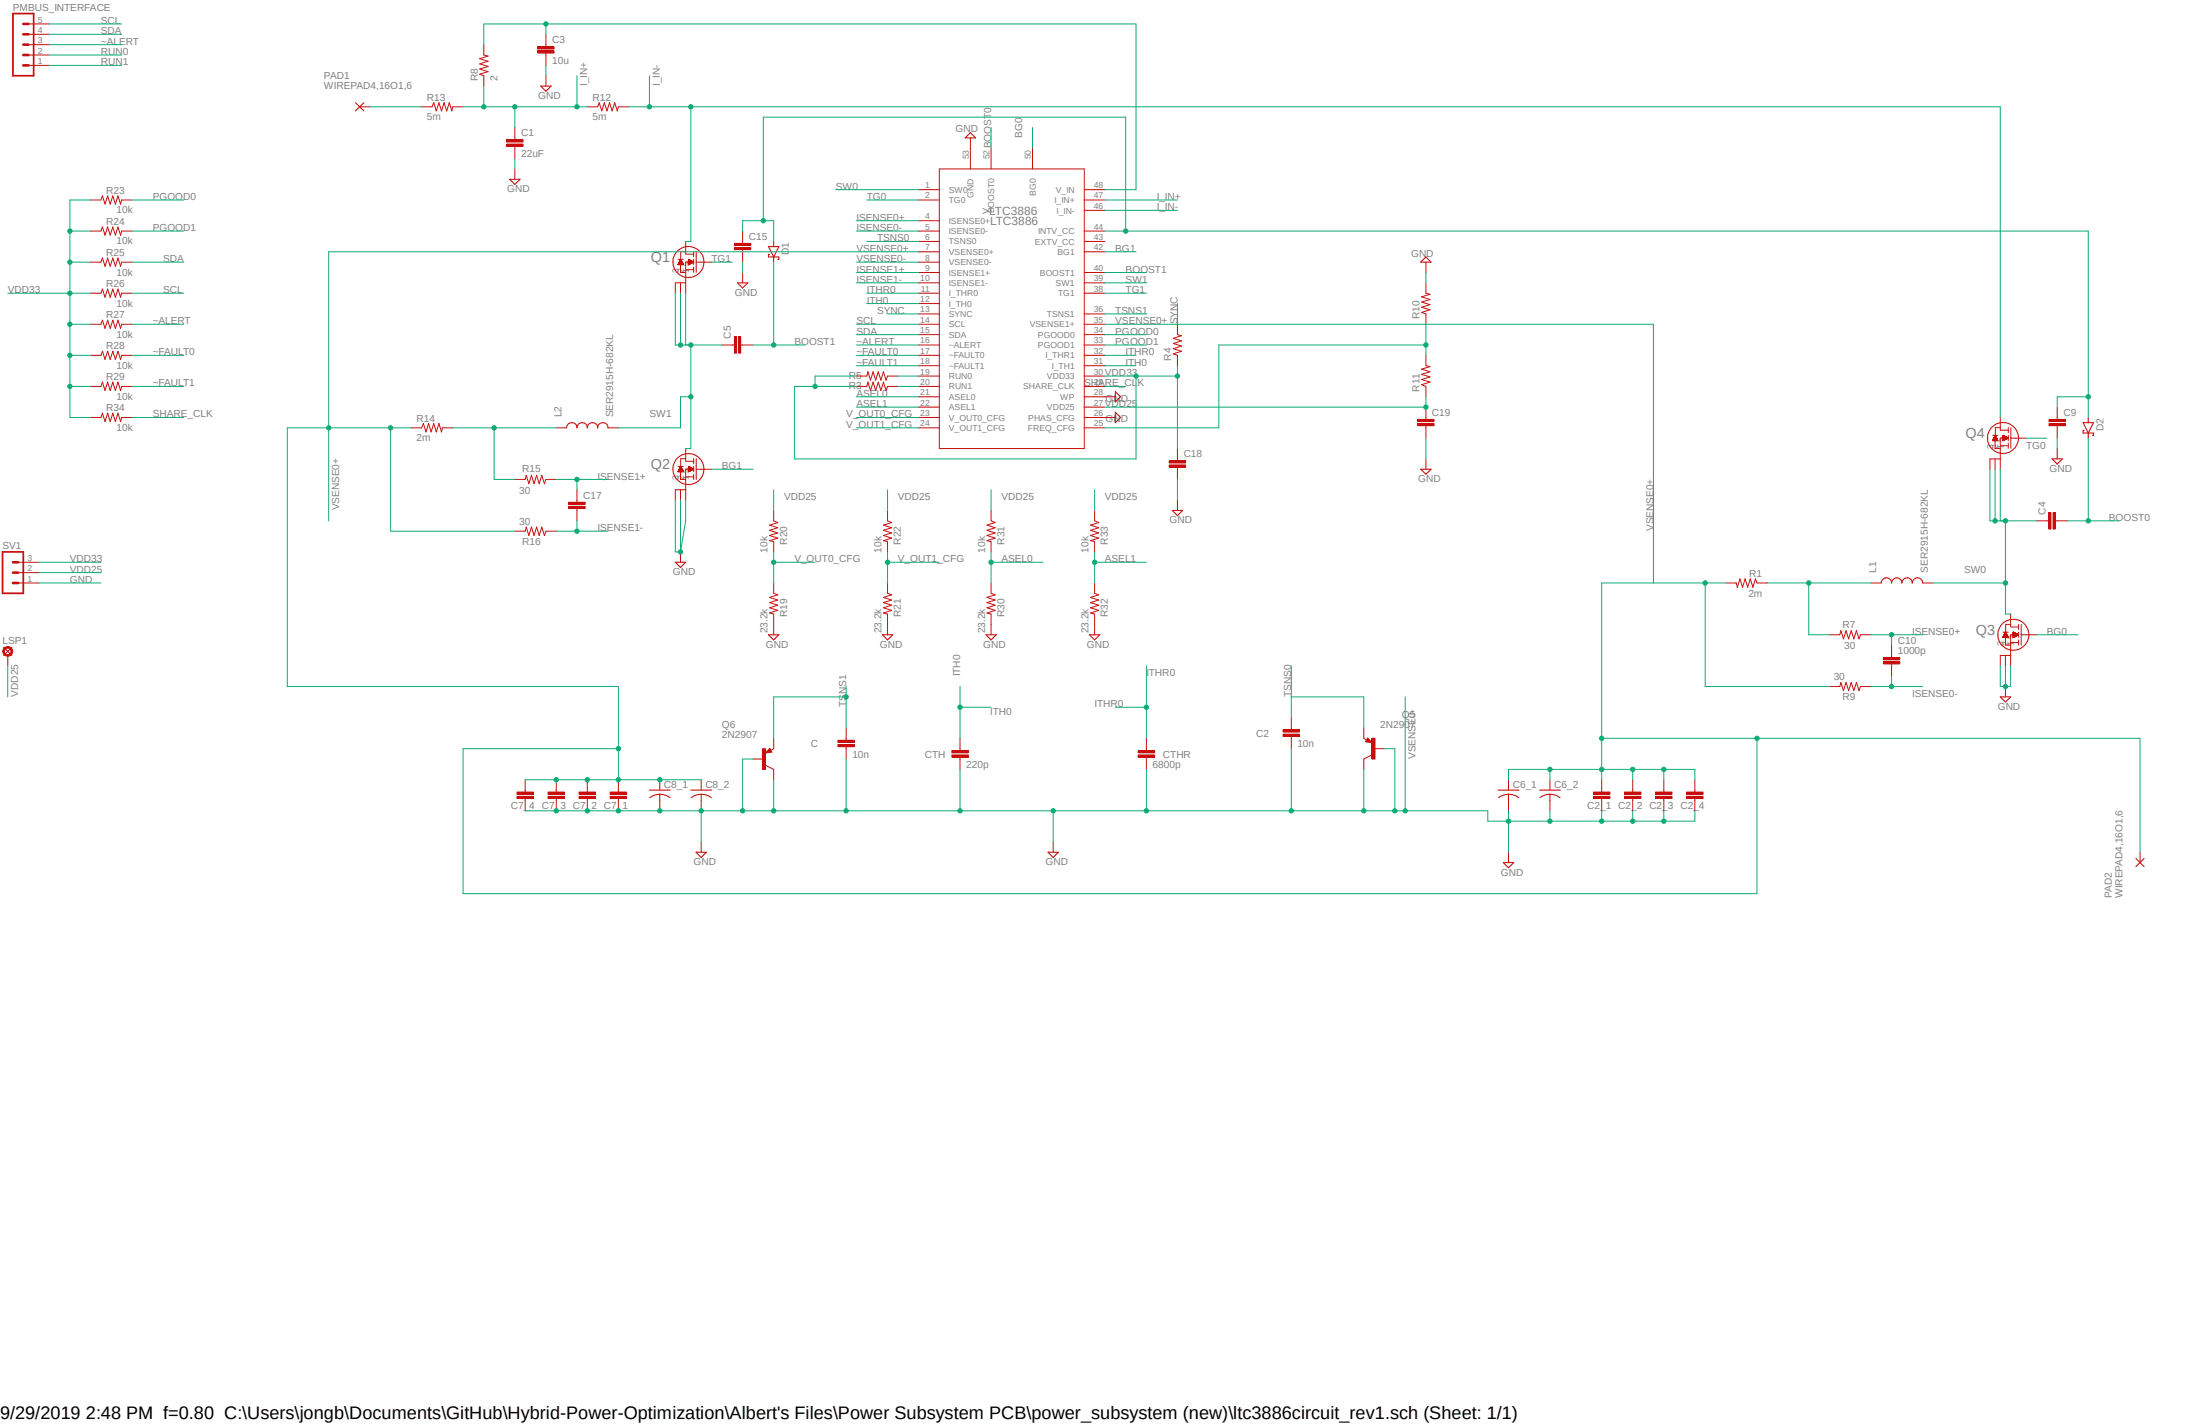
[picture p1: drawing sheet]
<svg xmlns="http://www.w3.org/2000/svg" width="432mm" height="279mm" viewBox="0 0 432 279" stroke-linecap="round" stroke-linejoin="round" font-family="sans-serif">
<path d="M0 0l422.7 176.8M422.7 0l-422.7 176.8" fill="none" stroke="#fff" stroke-width=".2"/>
<g fill="none" stroke="#c90d0c" stroke-width=".2">
<path d="M5.6 12.8h4.1M5.6 10.8h4.1M5.6 8.8h4.1M5.6 6.7h4.1M5.6 4.7h4.1M105.5 10h3.3v.4h-3.3zM105.5 9.2h3.3v.4h-3.3zM107.1 6.7v2.5M107.1 10.4v2.4M107.1 14.9v2M17.8 39.2h2l.3-.8 .5 1.6 .5-1.6 .5 1.6 .5-1.6 .5 1.6 .6-1.6 .5 1.6 .2-.8h2M70.6 21h2"/>
<path d="M101 33.1v2.1M180.3 37.2h4.1M180.3 39.2h4.1M184.4 33.1h28.4v54.9h-28.4zM190.5 27.1v6M194.5 29.1v4M202.6 29.1v4M212.8 37.2h4.1M212.8 39.2h4.1M17.8 51.4h2l.3-.8 .5 1.6 .5-1.6 .5 1.6 .5-1.6 .5 1.6 .6-1.6 .5 1.6 .2-.8h2M17.8 45.3h2l.3-.8 .5 1.6 .5-1.6 .5 1.6 .5-1.6 .5 1.6 .6-1.6 .5 1.6 .2-.8h2M17.8 57.5h2l.3-.8 .5 1.6 .5-1.6 .5 1.6 .5-1.6 .5 1.6 .6-1.6 .5 1.6 .2-.8h2"/>
<path d="M133.1 50.9h1M133.1 51.9h1M133.1 51.8h1M133.1 51.8h.9M133.2 51.7h.8M133.2 51.6h.7M133.3 51.6h.6M133.3 51.5h.6M133.3 51.4h.6M133.4 51.3h.4M133.4 51.2h.4M133.4 51.2h.3"/>
<path d="M133.5 51.1h.2M133.5 51l.2 .1M133.6 51.4v2.1h1M133.6 55.5v2M133.6 50.9h.1M133.6 50.9v.1M133.6 50.9l.5 1h-1zM134.6 47.4v2.5M134.6 51.4v6.1M134.6 55.5h-2.1v2M134.6 49.4h-1v1.5M134.6 51.4h1.5"/>
<path d="M134.6 52.9h1.5M134.6 49.9h1.5M135.1 51.4h1M135.1 50.9l1 .5-1 .5zM135.1 51.9h.2M135.1 51.8h.2M135.1 51.8h.3M135.1 51.7h.4M135.1 51.6h.7M135.1 51.5h.8M135.1 51.5h.9M135.1 51.3h.8"/>
<path d="M135.1 51.3h.7M135.1 51.2h.7M135.1 51.2h.6M135.1 51.1h.5M135.1 51.1h.4M135.1 51l.3 .1M135.1 51h.2M135.1 50.9h.1M135.1 50.9l.1 .1M135.2 51.9h.1M135.7 51.6l-.6 .1M136.1 49.4v1"/>
<path d="M136.1 50.9v1M136.1 52.4v1M136.6 51.4h3.1M136.7 49.4v4M144.1 48.6h3.3v.4h-3.3zM144.1 47.8h3.3v.4h-3.3zM145.8 45.3v2.5M145.8 49v2.4M145.8 53.5v2M180.3 51.4h4.1M180.3 55.5h4.1M180.3 53.5h4.1"/>
<path d="M180.3 43.3h4.1M180.3 45.3h4.1M180.3 47.4h4.1M180.3 49.4h4.1M180.3 57.5h4.1M180.3 59.6h4.1M212.8 55.5h4.1M212.8 53.5h4.1M212.8 45.3h4.1M212.8 47.4h4.1M212.8 49.4h4.1M212.8 57.5h4.1"/>
<path d="M212.8 41.3h4.1M279.9 51.4v2.1M279.9 55.5v2l.8 .2-1.7 .6 1.7 .5-1.7 .5 1.7 .5-1.7 .5 1.7 .5-1.7 .5 .9 .3v2M17.8 63.6h2l.3-.8 .5 1.6 .5-1.6 .5 1.6 .5-1.6 .5 1.6 .6-1.6 .5 1.6 .2-.8h2M17.8 69.7h2l.3-.8 .5 1.6 .5-1.6 .5 1.6 .5-1.6 .5 1.6 .6-1.6 .5 1.6 .2-.8h2M17.8 75.8h2l.3-.8 .5 1.6 .5-1.6 .5 1.6 .5-1.6 .5 1.6 .6-1.6 .5 1.6 .2-.8h2M141.7 67.7h2.4M144.1 66.1h.5v3.2h-.5zM144.9 66.1h.5v3.2h-.5zM145.4 67.7h2.4M168.1 73.8h2l.2-.9 .6 1.7 .5-1.7 .5 1.7 .5-1.7 .5 1.7 .5-1.7 .5 1.7 .3-.8h2M168.1 75.8h2l.2-.8 .6 1.6 .5-1.6 .5 1.6 .5-1.6 .5 1.6 .5-1.6 .5 1.6 .3-.8h2"/>
<path d="M180.3 61.6h4.1M180.3 63.6h4.1M180.3 65.7h4.1M180.3 67.7h4.1M180.3 69.7h4.1M180.3 71.8h4.1M180.3 73.8h4.1M180.3 75.8h4.1M180.3 77.9h4.1M180.3 79.9h4.1M212.8 61.6h4.1M212.8 63.6h4.1"/>
<path d="M212.8 65.7h4.1M212.8 67.7h4.1M212.8 69.7h4.1M212.8 71.8h4.1M212.8 73.8h4.1M212.8 75.8h4.1M212.8 77.9h6.1M212.8 79.9h4.1M231.1 63.6v2.1l.8 .2-1.6 .5 1.6 .5-1.6 .5 1.6 .5-1.6 .5 1.6 .5-1.6 .5 .8 .3v2.1M279.9 69.7v2.1l.8 .1-1.7 .5 1.7 .5-1.7 .5 1.7 .6-1.7 .5 1.7 .5-1.7 .5 .9 .3v2.1M279.9 79.9v2.4M403.8 79.9v2.4"/>
<path d="M17.8 81.9h2l.3-.8 .5 1.6 .5-1.6 .5 1.6 .5-1.6 .5 1.6 .6-1.6 .5 1.6 .2-.8h2M101 94.1h2.1l.2-.8 .5 1.6 .5-1.6 .5 1.6 .5-1.6 .5 1.6 .5-1.6 .5 1.6 .3-.8h2.1M111.6 99.4h3.3v.4h-3.3zM111.6 98.6h3.3v.4h-3.3zM113.2 96.1v2.5M113.2 99.8v2.4M133.1 91.5h1M133.1 92.5h1M133.1 92.4h.9M133.2 92.3h.8M133.2 92.2h.7M133.3 92.2h.6"/>
<path d="M133.3 92.1h.6M133.3 92h.5M133.4 91.9h.4M133.4 91.8h.3M133.5 91.7l.2 .1M133.5 91.7h.2M133.5 91.7h.1M133.6 92.1v2h1M133.6 96.1v2M133.6 91.6h.1M133.6 91.5l.5 1h-1zM133.6 91.5v.1"/>
<path d="M134.6 88v2.5M134.6 92.1v6M134.6 96.1h-2.1v2M134.6 90h-1v1.5M134.6 92h1.5M134.6 93.6h1.5M134.6 90.5h1.5M135.1 91.5v1M135.1 91.5l1 .5M135.1 92.5l.1 .1M135.1 92.5h.1M135.1 92.5h.2"/>
<path d="M135.1 92.3h.5M135.1 92.3h.6M135.1 92.2h.7M135.1 92.2h.8M135.1 92.1h.9M135.1 92h1M135.1 91.9h.9M135.1 91.9h.8M135.1 91.9h.7M135.1 91.8h.6M135.1 91.7l.5 .1M135.1 91.7h.4"/>
<path d="M135.1 91.7h.3M135.1 91.6h.2M135.1 91.6h.1M135.1 91.5l.1 .1M135.5 92.4h-.4M136.1 90v1M136.1 91.5v1M136.1 93v1.1M136.1 92l-1 .5M136.6 92.1h3.1M136.7 90v4.1M180.3 81.9h4.1"/>
<path d="M180.3 83.9h4.1M212.8 81.9h6.1M212.8 83.9h4.1M229.5 91.2h3.2v.5h-3.2zM229.5 90.4h3.2v.4h-3.2zM231.1 88v2.4M231.1 91.7v2.4M231.1 98.1v2.1M278.3 83.1h3.2v.4h-3.2zM278.3 82.3h3.2v.4h-3.2zM279.9 83.5v2.5M279.9 90v2.1"/>
<path d="M391.1 85.4h1M391.1 86.4h1M391.2 86.3h.8M391.2 86.2h.8M391.2 86.1h.8M391.3 86.1h.6M391.3 86h.6M391.3 85.9h.6M391.4 85.9h.4M391.4 85.8h.4M391.5 85.7h.3M391.5 85.6h.2"/>
<path d="M391.5 85.5h.2M391.6 86v2h1M391.6 90v2.1M391.6 85.4l.5 1h-1zM391.6 85.5h.1M392.6 81.9v2.5M392.6 86v6.1M392.6 90h-2v2.1M392.6 83.9h-1v1.5M392.6 85.9h1.5M392.6 87.5h1.6M392.6 84.4h1.6"/>
<path d="M393.1 86h1M393.1 85.4h.1M393.1 85.4l1 .5M393.1 85.4v1M393.1 86.4h.1M393.1 86.4h.2M393.1 86.3h.3M393.1 86.3h.4M393.1 86.1h.7M393.1 86.1h.9M393.1 86h.9M393.1 85.9h.9"/>
<path d="M393.1 85.8h.8M393.1 85.8h.7M393.1 85.7h.6M393.1 85.6h.5M393.1 85.6h.4M393.1 85.5h.2M393.1 85.5h.1M393.7 86.2h-.6M394.1 85.9l-1 .5M394.2 83.9v1M394.2 85.4v1M394.2 87v1"/>
<path d="M394.6 86h3.1M394.7 83.9v4.1M402.2 83.1h3.2v.4h-3.2zM402.2 82.3h3.2v.4h-3.2zM403.8 83.5v2.5M403.8 88v2M101 104.2h2.1l.2-.8 .5 1.7 .5-1.7 .5 1.7 .5-1.7 .5 1.7 .5-1.7 .5 1.7 .3-.9h2.1M133.6 108.3v2M151.8 114.4v2l.9 .3-1.7 .5 1.7 .5-1.7 .5 1.7 .5-1.7 .6 1.7 .5-1.7 .5 .8 .2v4M151.8 100.2v2l.9 .3-1.7 .5 1.7 .5-1.7 .6 1.7 .5-1.7 .5 1.7 .5-1.7 .5 .8 .2v2M174.2 114.4v2l.8 .3-1.6 .5 1.6 .5-1.6 .5 1.6 .5-1.6 .6 1.6 .5-1.6 .5 .8 .2v4M174.2 100.2v2l.8 .3-1.6 .5 1.6 .5-1.6 .6 1.6 .5-1.6 .5 1.6 .5-1.6 .5 .8 .2v2"/>
<path d="M194.5 100.2v2l.8 .3-1.6 .5 1.6 .5-1.6 .6 1.6 .5-1.6 .5 1.6 .5-1.6 .5 .8 .2v2M194.5 114.4v2l.8 .3-1.6 .5 1.6 .5-1.6 .5 1.6 .5-1.6 .6 1.6 .5-1.6 .5 .8 .2v4M214.8 114.4v2l.8 .3-1.6 .5 1.6 .5-1.6 .5 1.6 .5-1.6 .6 1.6 .5-1.6 .5 .8 .2v4M214.8 100.2v2l.8 .3-1.6 .5 1.6 .5-1.6 .6 1.6 .5-1.6 .5 1.6 .5-1.6 .5 .8 .2v2M399.7 102.2h2.5M402.1 100.6h.4v3.2h-.4zM403 100.6h.4v3.2h-.4zM403.4 102.2h2.4M359.1 124.5h2l.2-.8 .5 1.6 .5-1.6 .5 1.6 .5-1.6 .6 1.6 .5-1.6 .5 1.6 .3-.8h2M359.1 134.7h2l.2-.8 .5 1.6 .5-1.6 .5 1.6 .5-1.6 .6 1.6 .5-1.6 .5 1.6 .3-.8h2M369.7 129.8h3.2v.5h-3.2zM369.7 129h3.2v.5h-3.2z"/>
<path d="M371.3 126.6v2.4M371.3 130.3v2.4M393.1 124h1.1M393.1 125h1M393.2 124.9h.9M393.2 124.8h.8M393.3 124.7h.7M393.3 124.6h.7M393.4 124.5h.5M393.4 124.6h.5M393.4 124.4h.4M393.5 124.3h.3"/>
<path d="M393.5 124.2h.2M393.6 124.1h.1M393.6 124.5v2.1h1M393.6 128.6v2M393.6 134.7v2M393.6 124l.5 1.1h-1zM394.6 120.5v2.5M394.6 128.6h-2v2M394.6 122.5h-.9v1.5M394.7 126.1h1.5M394.7 123h1.5M395.1 124h.1"/>
<path d="M395.1 124l1.1 .5M395.1 124v1.1M395.1 125.1h.1M395.1 125h.2M395.1 125h.3M395.1 124.9h.3M395.1 124.9h.4M395.1 124.8h.5M395.1 124.7h.8M395.1 124.6h.9M395.1 124.6h1M395.1 124.5h1"/>
<path d="M395.1 124.4l.9 .1M395.1 124.4h.8M395.1 124.3h.7M395.1 124.3h.6M395.1 124.2h.5M395.1 124.2h.4M395.1 124.1l.4 .1M395.1 124.1h.2M395.8 124.8h-.7M396.2 124.5h-1.6v6.1M396.2 124.5l-1.1 .6M396.2 122.5v1"/>
<path d="M396.2 124v1.1M396.2 125.6v1M396.7 124.5h3M396.7 122.5v4.1M129.5 153v2M129.5 155.8v3.3M137.6 153v2M137.6 155.8v3.3M164.5 146.1h3.2v.4h-3.2zM164.5 145.2h3.2v.5h-3.2zM166.1 142.8v2.5M166.1 146.5v2.4"/>
<path d="M186.8 148.1h3.2v.4h-3.2zM186.8 147.3h3.2v.4h-3.2zM188.4 144.9v2.4M188.4 148.5v2.5M223.4 148.1h3.2v.4h-3.2zM223.4 147.3h3.2v.4h-3.2zM225 144.9v2.4M225 148.5v2.5M251.8 144.1h3.3v.4h-3.3zM251.8 143.2h3.3v.4h-3.3zM253.4 140.8v2.5M253.4 144.4v2.5"/>
<path d="M267.7 144.9l.5 .3M268.4 144.8l.9 .9-1.3-.2zM269.3 148.1l-1.6 .8M296.1 153v2M296.1 155.8v3.3M304.2 153v2M304.2 155.8v3.3M206.7 165.2v2"/>
</g>
<g fill="none" stroke="#c90d0c" stroke-width=".21">
<path d="M106.1 16.9h2.1l-1.1 1zM69.8 20.2l1.6 1.6M71.4 20.2l-1.6 1.6M100 35.2h2.1l-1.1 1zM189.4 27.1l1.1-1.1 1 1.1zM144.7 55.5h2.1l-1 1zM279.9 50.4l1 1h-2.1zM218.9 76.8l1 1.1-1 1zM218.9 80.9l1 1-1 1zM278.8 92.1h2.1l-1 .9zM402.8 90h2l-1 1.1zM132.5 110.3h2.1l-1 1z"/>
<path d="M230.1 100.2h2l-1 1zM150.8 124.5h2.1l-1.1 1.1zM173.2 124.5h2l-1 1.1zM193.5 124.5h2l-1 1.1zM213.8 124.5h2.1l-1.1 1.1zM392.6 136.7h2l-1 1.1zM127.5 155h4M127.6 156.5a3.2 3.2 0 0 1 3.9 0M135.6 155h4.1M135.7 156.5a3.2 3.2 0 0 1 3.9 0M268.5 145.4h.3l-.3-.2-.2 .3 .8 .1-.6-.7-.3 .6M294 155h4.1"/>
<path d="M294.1 156.5a3.3 3.3 0 0 1 4 0M302.2 155h4M302.3 156.5a3.2 3.2 0 0 1 3.9 0M205.7 167.2h2l-1 1z"/>
<circle cx="135.1" cy="51.4" r="3"/>
<circle cx="135.1" cy="92" r="3"/>
<circle cx="393.1" cy="86" r="3"/>
<circle cx="395.2" cy="124.5" r="3"/>
</g>
<g fill="none" stroke="#c90d0c" stroke-width=".42">
<path d="M105.5 10.2h3.3M105.5 9.4h3.3M144.1 48.8h3.3M144.1 48h3.3M144.4 66.1v3.2M145.2 66.1v3.2M111.6 99.6h3.3M111.6 98.8h3.3M229.5 91.4h3.2M229.5 90.6h3.2M278.3 83.3h3.2M278.3 82.5h3.2"/>
<path d="M402.2 83.3h3.2M402.2 82.5h3.2M402.3 100.6v3.2M403.2 100.6v3.2M369.7 130h3.2M369.7 129.2h3.2M164.5 146.3h3.2M164.5 145.5h3.2M186.8 148.3h3.2M186.8 147.5h3.2M223.4 148.3h3.2M223.4 147.5h3.2"/>
<path d="M251.8 144.3h3.3M251.8 143.4h3.3"/>
</g>
<path d="M2.5 2.7h4.1v12.2h-4.1z" fill="none" stroke="#c90d0c" stroke-width=".34"/>
<path d="M4.6 8.8h1M4.6 10.8h1M4.6 12.8h1M4.6 4.7h1M4.6 6.7h1" fill="none" stroke="#c90d0c" stroke-width=".51"/>
<path d="M269.3 144.9h.6v4h-.6z" fill-rule="evenodd" fill="#c90d0c"/>
<path d="M150.2 150.2l1.6 .8M151.1 146.9l.4 .7-1.3 .1zM151.8 146.9l-.5 .3M267.7 142.8v2.1M267.7 148.9v2.1M269.3 144.9h.6v4h-.6zM269.7 146.9h2" fill="none" stroke="#c90d0c" stroke-width=".2"/>
<path d="M151 147.4h-.3l.3-.2 .3 .3-.8 .1 .5-.6 .3 .5" fill="none" stroke="#c90d0c" stroke-width=".21"/>
<path d="M149.6 146.9h.6v4.1h-.6z" fill-rule="evenodd" fill="#c90d0c"/>
<path d="M3.6 114.4h4M3.6 112.4h4M3.6 110.3h4M147.8 148.9h2M149.6 146.9h.6v4.1h-.6zM151.8 144.9v2M151.8 151v2M420 167.2v2" fill="none" stroke="#c90d0c" stroke-width=".2"/>
<path d="M.7 127l1.6 1.6M2.3 127l-1.6 1.6M419.2 168.4l1.6 1.7M420.8 168.4l-1.6 1.7" fill="none" stroke="#c90d0c" stroke-width=".21"/>
<path d="M.5 108.3h4.1v8.1h-4.1z" fill="none" stroke="#c90d0c" stroke-width=".34"/>
<path d="M2.5 110.3h1.1M2.5 112.4h1.1M2.5 114.4h1.1" fill="none" stroke="#c90d0c" stroke-width=".51"/>
<path d="M.9 127a.98 .98 0 0 1 1.5 .3 .98 .98 0 0 1-.6 1.4 .98 .98 0 0 1-1.2-.9h.2a.66 .66 0 0 1 .9-.7 .66 .66 0 0 1 .3 1.1 .66 .66 0 0 1-1.1-.1l-.1-.3h-.2z" fill-rule="evenodd" fill="#c90d0c"/>
<g fill="none" stroke="#c90d0c" stroke-width=".2">
<path d="M95 8.8v2l.8 .2-1.7 .5 1.7 .5-1.7 .5 1.7 .5-1.7 .5 1.7 .6-1.7 .5 .9 .3v2M82.8 21h2l.3-.8 .5 1.6 .5-1.6 .6 1.6 .5-1.6 .5 1.6 .5-1.6 .5 1.6 .2-.8h2M99.4 28.3h3.3v.4h-3.3zM99.4 27.4h3.3v.5h-3.3zM101 25v2.5M101 28.7v2.4M115.3 21h2l.3-.8 .5 1.6 .5-1.6 .5 1.6 .5-1.6 .5 1.6 .5-1.6 .6 1.6 .2-.8h2M80.7 83.9h2.1l.3-.8 .5 1.7 .5-1.7 .5 1.7 .5-1.7 .5 1.7 .5-1.7 .6 1.7 .1-.9h2.1M109.2 83.9h2M119.3 83.9h2.1M338.8 114.4h2l.2 .8 .5-1.6 .5 1.6 .5-1.6 .5 1.6 .5-1.6 .5 1.6 .6-1.6 .2 .8h2.1M367.2 114.4h2"/>
<path d="M377.4 114.4h2M.9 127a.98 .98 0 0 1 1.5 .3 .98 .98 0 0 1-.6 1.4 .98 .98 0 0 1-1.2-.9h.2a.66 .66 0 0 1 .9-.7 .66 .66 0 0 1 .3 1.1 .66 .66 0 0 1-1.1-.1l-.1-.3h-.2zM1.5 128.6v2M101.5 156.3h3.2v.4h-3.2zM101.5 155.4h3.2v.4h-3.2zM103.1 153v2.4M103.1 156.6v2.5M107.6 156.3h3.2v.4h-3.2zM107.6 155.4h3.2v.4h-3.2zM109.2 153v2.4M109.2 156.6v2.5M113.7 156.3h3.2v.4h-3.2z"/>
<path d="M113.7 155.4h3.2v.4h-3.2zM115.3 153v2.4M115.3 156.6v2.5M119.8 156.3h3.2v.4h-3.2zM119.8 155.4h3.2v.4h-3.2zM121.4 153v2.4M121.4 156.6v2.5M312.8 156.3h3.2v.4h-3.2zM312.8 155.4h3.2v.4h-3.2zM314.4 153v2.4M314.4 156.6v2.5M318.9 156.3h3.2v.4h-3.2z"/>
<path d="M318.9 155.4h3.2v.4h-3.2zM320.5 153v2.4M320.5 156.6v2.5M325 156.3h3.2v.4h-3.2zM325 155.4h3.2v.4h-3.2zM326.6 153v2.4M326.6 156.6v2.5M331 156.3h3.3v.4h-3.3zM331 155.4h3.3v.4h-3.3zM332.7 153v2.4M332.7 156.6v2.5M137.6 165.2v2"/>
<path d="M296.1 167.2v2"/>
</g>
<path d="M150.8 48.4h2.1l-1.1 2zM151 49.9h-.2v.5h2.1v.5h-.2M151.8 47.4v1M151.8 50.4v1M111.2 83.9a1.02 1.02 0 0 1 1-1 1.02 1.02 0 0 1 1 1 1.02 1.02 0 0 1 1.1-1 1.02 1.02 0 0 1 1 1 1.02 1.02 0 0 1 1-1 1.02 1.02 0 0 1 1 1 1.02 1.02 0 0 1 1-1 1.02 1.02 0 0 1 1 1M408.9 82.9h2l-1 2.1zM409.1 84.5h-.2v.5h2v.5h-.2M409.9 81.9v1M409.9 85v1M369.2 114.4a1.02 1.02 0 0 1 1-1 1.02 1.02 0 0 1 1.1 1 1.02 1.02 0 0 1 1-1 1.02 1.02 0 0 1 1 1 1.02 1.02 0 0 1 1-1 1.02 1.02 0 0 1 1 1 1.02 1.02 0 0 1 1-1 1.02 1.02 0 0 1 1.1 1M136.6 167.2h2l-1 1zM295.1 169.2h2l-1 1.1z" fill="none" stroke="#c90d0c" stroke-width=".21"/>
<g fill="none" stroke="#c90d0c" stroke-width=".42">
<path d="M99.4 28.5h3.3M99.4 27.6h3.3M101.5 156.5h3.2M101.5 155.6h3.2M107.6 156.5h3.2M107.6 155.6h3.2M113.7 156.5h3.2M113.7 155.6h3.2M119.8 156.5h3.2M119.8 155.6h3.2M312.8 156.5h3.2M312.8 155.6h3.2"/>
<path d="M318.9 156.5h3.2M318.9 155.6h3.2M325 156.5h3.2M325 155.6h3.2M331 156.5h3.3M331 155.6h3.3"/>
</g>
<path d="M107.1 12.8v2.1M101 31.1v2M279.9 53.5v2M133.6 98.1v10.2l1-6.1v-4.1M231.1 94.1v4M279.9 86v4" fill="none" stroke="#0dab76" stroke-width=".2"/>
<circle cx="133.6" cy="108.3" r=".43" fill="#0dab76"/>
<g fill="none" stroke="#0dab76" stroke-width=".2">
<path d="M145.8 51.4v2.1M132.5 98.1v10.2h1.1M393.6 130.6v4.1h1v-4.1"/>
<circle cx="133.6" cy="108.3" r=".43"/>
</g>
<circle cx="393.6" cy="134.7" r=".43" fill="#0dab76"/>
<g fill="none" stroke="#0dab76" stroke-width=".2">
<path d="M95 8.8v-4.1h128v32.5M107.1 4.7v2M72.6 21h10.2M403.8 86v2M7.6 114.4h12.2M392.6 130.6v4.1h1"/>
<circle cx="393.6" cy="134.7" r=".43"/>
</g>
<circle cx="107.1" cy="4.7" r=".43" fill="#0dab76"/>
<g fill="none" stroke="#0dab76" stroke-width=".2">
<path d="M216.9 37.2h6.1M279.9 67.7h-40.7v16.2h-22.3M279.9 63.6v6.1"/>
<circle cx="107.1" cy="4.7" r=".43"/>
</g>
<circle cx="279.9" cy="67.7" r=".43" fill="#0dab76"/>
<g fill="none" stroke="#0dab76" stroke-width=".2">
<path d="M216.9 73.8h14.2M231.1 71.8v16.2"/>
<circle cx="279.9" cy="67.7" r=".43"/>
</g>
<circle cx="231.1" cy="73.8" r=".43" fill="#0dab76"/>
<g fill="none" stroke="#0dab76" stroke-width=".2">
<path d="M223 73.8v16.2"/>
<circle cx="231.1" cy="73.8" r=".43"/>
</g>
<circle cx="223" cy="73.8" r=".43" fill="#0dab76"/>
<g fill="none" stroke="#0dab76" stroke-width=".2">
<path d="M168.1 75.8h-12.2v14.2h67.1M168.1 73.8h-8.1v2"/>
<circle cx="223" cy="73.8" r=".43"/>
</g>
<circle cx="160" cy="75.8" r=".43" fill="#0dab76"/>
<g fill="none" stroke="#0dab76" stroke-width=".2">
<path d="M17.8 39.2h-4.1v36.6h4.1M13.7 69.7h4.1M13.7 81.9h4.1"/>
<circle cx="160" cy="75.8" r=".43"/>
</g>
<circle cx="13.7" cy="69.7" r=".43" fill="#0dab76"/>
<g fill="none" stroke="#0dab76" stroke-width=".2">
<path d="M13.7 63.6h4.1"/>
<circle cx="13.7" cy="69.7" r=".43"/>
</g>
<circle cx="13.7" cy="63.6" r=".43" fill="#0dab76"/>
<g fill="none" stroke="#0dab76" stroke-width=".2">
<path d="M13.7 57.5h4.1"/>
<circle cx="13.7" cy="63.6" r=".43"/>
</g>
<circle cx="13.7" cy="57.5" r=".43" fill="#0dab76"/>
<g fill="none" stroke="#0dab76" stroke-width=".2">
<path d="M13.7 51.4h4.1"/>
<circle cx="13.7" cy="57.5" r=".43"/>
</g>
<circle cx="13.7" cy="51.4" r=".43" fill="#0dab76"/>
<g fill="none" stroke="#0dab76" stroke-width=".2">
<path d="M13.7 45.3h4.1"/>
<circle cx="13.7" cy="51.4" r=".43"/>
</g>
<circle cx="13.7" cy="45.3" r=".43" fill="#0dab76"/>
<g fill="none" stroke="#0dab76" stroke-width=".2">
<path d="M1.5 57.5h12.2M13.7 75.8v6.1"/>
<circle cx="13.7" cy="45.3" r=".43"/>
</g>
<circle cx="13.7" cy="75.8" r=".43" fill="#0dab76"/>
<g fill="none" stroke="#0dab76" stroke-width=".2">
<path d="M134.6 57.5v10.2h7.1M216.9 55.5h8.1M231.1 59.6v4M135.6 67.7v20.3h-1M174.2 61.6h6.1M176.2 73.8h4.1M176.2 75.8h4.1M7.6 110.3h12.2"/>
<circle cx="13.7" cy="75.8" r=".43"/>
</g>
<circle cx="135.6" cy="67.7" r=".43" fill="#0dab76"/>
<g fill="none" stroke="#0dab76" stroke-width=".2">
<path d="M135.6 77.9h-2v6h-12.2"/>
<circle cx="135.6" cy="67.7" r=".43"/>
</g>
<circle cx="135.6" cy="77.9" r=".43" fill="#0dab76"/>
<g fill="none" stroke="#0dab76" stroke-width=".2">
<path d="M132.5 57.5v10.2h3.1M133.6 57.5v10.2"/>
<circle cx="135.6" cy="77.9" r=".43"/>
</g>
<circle cx="133.6" cy="67.7" r=".43" fill="#0dab76"/>
<g fill="none" stroke="#0dab76" stroke-width=".2">
<path d="M88.9 83.9h20.3M97 83.9v10.2h4"/>
<circle cx="133.6" cy="67.7" r=".43"/>
</g>
<circle cx="97" cy="83.9" r=".43" fill="#0dab76"/>
<g fill="none" stroke="#0dab76" stroke-width=".2">
<path d="M168.1 53.5h12.2M216.9 49.4h6.1M109.2 94.1h10.1M113.2 94.1v2M139.7 92.1h8.1"/>
<circle cx="97" cy="83.9" r=".43"/>
</g>
<circle cx="113.2" cy="94.1" r=".43" fill="#0dab76"/>
<g fill="none" stroke="#0dab76" stroke-width=".2">
<path d="M168.1 55.5h12.2M109.2 104.2h10.1M113.2 102.2v2"/>
<circle cx="113.2" cy="94.1" r=".43"/>
</g>
<circle cx="113.2" cy="104.2" r=".43" fill="#0dab76"/>
<g fill="none" stroke="#0dab76" stroke-width=".2">
<path d="M220.9 23v22.3M216.9 45.3h193v32.6h-6.1v2"/>
<circle cx="113.2" cy="104.2" r=".43"/>
</g>
<circle cx="220.9" cy="45.3" r=".43" fill="#0dab76"/>
<circle cx="220.9" cy="45.3" r=".43" fill="none" stroke="#0dab76" stroke-width=".2"/>
<circle cx="409.9" cy="77.9" r=".43" fill="#0dab76"/>
<g fill="none" stroke="#0dab76" stroke-width=".2">
<path d="M151.8 43.3h-6v2"/>
<circle cx="409.9" cy="77.9" r=".43"/>
</g>
<circle cx="149.8" cy="43.3" r=".43" fill="#0dab76"/>
<g fill="none" stroke="#0dab76" stroke-width=".2">
<path d="M220.9 23h-71.1v20.3M151.8 43.3v4.1M151.8 51.4v16.3M147.8 67.7h10.1M409.9 77.9v4"/>
<circle cx="149.8" cy="43.3" r=".43"/>
</g>
<circle cx="151.8" cy="67.7" r=".43" fill="#0dab76"/>
<g fill="none" stroke="#0dab76" stroke-width=".2">
<path d="M170.1 59.6h10.2M216.9 53.5h8.1M188.4 134.7v10.2M188.4 138.8h6.1"/>
<circle cx="151.8" cy="67.7" r=".43"/>
</g>
<circle cx="188.4" cy="138.8" r=".43" fill="#0dab76"/>
<g fill="none" stroke="#0dab76" stroke-width=".2">
<path d="M170.1 57.5h10.2M216.9 71.8h6.1M216.9 69.7h6.1M218.9 138.8h6.1M225 130.6v14.3"/>
<circle cx="188.4" cy="138.8" r=".43"/>
</g>
<circle cx="225" cy="138.8" r=".43" fill="#0dab76"/>
<g fill="none" stroke="#0dab76" stroke-width=".2">
<path d="M346.9 114.4h20.3M355 114.4v10.1h4.1"/>
<circle cx="225" cy="138.8" r=".43"/>
</g>
<circle cx="355" cy="114.4" r=".43" fill="#0dab76"/>
<g fill="none" stroke="#0dab76" stroke-width=".2">
<path d="M164 37.2h16.3M202.6 25v4.1M392.6 92.1v10.1h7.1M393.6 102.2v12.2h-14.2M399.7 124.5h8.1"/>
<circle cx="355" cy="114.4" r=".43"/>
</g>
<circle cx="393.6" cy="102.2" r=".43" fill="#0dab76"/>
<g fill="none" stroke="#0dab76" stroke-width=".2">
<path d="M393.6 114.4v6.1h1"/>
<circle cx="393.6" cy="102.2" r=".43"/>
</g>
<circle cx="393.6" cy="114.4" r=".43" fill="#0dab76"/>
<g fill="none" stroke="#0dab76" stroke-width=".2">
<path d="M390.6 92.1v10.1h3M391.6 92.1v10.1"/>
<circle cx="393.6" cy="114.4" r=".43"/>
</g>
<circle cx="391.6" cy="102.2" r=".43" fill="#0dab76"/>
<g fill="none" stroke="#0dab76" stroke-width=".2">
<path d="M409.9 86v16.2M405.8 102.2h10.2"/>
<circle cx="391.6" cy="102.2" r=".43"/>
</g>
<circle cx="409.9" cy="102.2" r=".43" fill="#0dab76"/>
<g fill="none" stroke="#0dab76" stroke-width=".2">
<path d="M170.1 39.2h10.2M194.5 25v4.1M139.7 51.4h4M216.9 57.5h8.1M397.7 86h4M103.1 159.1h34.5"/>
<circle cx="409.9" cy="102.2" r=".43"/>
</g>
<circle cx="129.5" cy="159.1" r=".43" fill="#0dab76"/>
<g fill="none" stroke="#0dab76" stroke-width=".2">
<path d="M137.6 159.1h154.4v2"/>
<circle cx="129.5" cy="159.1" r=".43"/>
</g>
<circle cx="137.6" cy="159.1" r=".43" fill="#0dab76"/>
<g fill="none" stroke="#0dab76" stroke-width=".2">
<path d="M296.1 159.1v2h18.3M304.2 159.1v2"/>
<circle cx="137.6" cy="159.1" r=".43"/>
</g>
<circle cx="304.2" cy="161.1" r=".43" fill="#0dab76"/>
<g fill="none" stroke="#0dab76" stroke-width=".2">
<path d="M314.4 159.1v2h6.1"/>
<circle cx="304.2" cy="161.1" r=".43"/>
</g>
<circle cx="314.4" cy="161.1" r=".43" fill="#0dab76"/>
<g fill="none" stroke="#0dab76" stroke-width=".2">
<path d="M320.5 159.1v2h6.1"/>
<circle cx="314.4" cy="161.1" r=".43"/>
</g>
<circle cx="320.5" cy="161.1" r=".43" fill="#0dab76"/>
<g fill="none" stroke="#0dab76" stroke-width=".2">
<path d="M326.6 159.1v2h6.1v-2"/>
<circle cx="320.5" cy="161.1" r=".43"/>
</g>
<circle cx="326.6" cy="161.1" r=".43" fill="#0dab76"/>
<g fill="none" stroke="#0dab76" stroke-width=".2">
<path d="M292 161.1h4.1"/>
<circle cx="326.6" cy="161.1" r=".43"/>
</g>
<circle cx="296.1" cy="161.1" r=".43" fill="#0dab76"/>
<g fill="none" stroke="#0dab76" stroke-width=".2">
<path d="M206.7 159.1v6.1"/>
<circle cx="296.1" cy="161.1" r=".43"/>
</g>
<circle cx="206.7" cy="159.1" r=".43" fill="#0dab76"/>
<g fill="none" stroke="#0dab76" stroke-width=".2">
<path d="M188.4 151v8.1"/>
<circle cx="206.7" cy="159.1" r=".43"/>
</g>
<circle cx="188.4" cy="159.1" r=".43" fill="#0dab76"/>
<g fill="none" stroke="#0dab76" stroke-width=".2">
<path d="M225 151v8.1"/>
<circle cx="188.4" cy="159.1" r=".43"/>
</g>
<circle cx="225" cy="159.1" r=".43" fill="#0dab76"/>
<g fill="none" stroke="#0dab76" stroke-width=".2">
<path d="M275.8 136.7v22.4"/>
<circle cx="225" cy="159.1" r=".43"/>
</g>
<circle cx="275.8" cy="159.1" r=".43" fill="#0dab76"/>
<g fill="none" stroke="#0dab76" stroke-width=".2">
<path d="M166.1 148.9v10.2"/>
<circle cx="275.8" cy="159.1" r=".43"/>
</g>
<circle cx="166.1" cy="159.1" r=".43" fill="#0dab76"/>
<g fill="none" stroke="#0dab76" stroke-width=".2">
<path d="M253.4 146.9v12.2"/>
<circle cx="166.1" cy="159.1" r=".43"/>
</g>
<circle cx="253.4" cy="159.1" r=".43" fill="#0dab76"/>
<g fill="none" stroke="#0dab76" stroke-width=".2">
<path d="M147.8 148.9h-2v10.2"/>
<circle cx="253.4" cy="159.1" r=".43"/>
</g>
<circle cx="145.7" cy="159.1" r=".43" fill="#0dab76"/>
<g fill="none" stroke="#0dab76" stroke-width=".2">
<path d="M271.7 146.9h2.1v12.2"/>
<circle cx="145.7" cy="159.1" r=".43"/>
</g>
<circle cx="273.8" cy="159.1" r=".43" fill="#0dab76"/>
<g fill="none" stroke="#0dab76" stroke-width=".2">
<path d="M267.7 151v8.1"/>
<circle cx="273.8" cy="159.1" r=".43"/>
</g>
<circle cx="267.7" cy="159.1" r=".43" fill="#0dab76"/>
<g fill="none" stroke="#0dab76" stroke-width=".2">
<path d="M151.8 153v6.1"/>
<circle cx="267.7" cy="159.1" r=".43"/>
</g>
<circle cx="151.8" cy="159.1" r=".43" fill="#0dab76"/>
<circle cx="151.8" cy="159.1" r=".43" fill="none" stroke="#0dab76" stroke-width=".2"/>
<circle cx="109.2" cy="159.1" r=".43" fill="#0dab76"/>
<circle cx="109.2" cy="159.1" r=".43" fill="none" stroke="#0dab76" stroke-width=".2"/>
<circle cx="115.3" cy="159.1" r=".43" fill="#0dab76"/>
<circle cx="115.3" cy="159.1" r=".43" fill="none" stroke="#0dab76" stroke-width=".2"/>
<circle cx="121.4" cy="159.1" r=".43" fill="#0dab76"/>
<g fill="none" stroke="#0dab76" stroke-width=".2">
<path d="M168.1 51.4h12.2M64.5 83.9h16.2M76.7 83.9v20.3h24.3M137.6 159.1v6.1M296.1 161.1v6.1"/>
<circle cx="121.4" cy="159.1" r=".43"/>
</g>
<circle cx="76.7" cy="83.9" r=".43" fill="#0dab76"/>
<g fill="none" stroke="#0dab76" stroke-width=".2">
<path d="M64.5 83.9h-8.1v50.8h65M296.1 153v-2h18.3v2M304.2 151v2"/>
<circle cx="76.7" cy="83.9" r=".43"/>
</g>
<circle cx="304.2" cy="151" r=".43" fill="#0dab76"/>
<g fill="none" stroke="#0dab76" stroke-width=".2">
<path d="M314.4 151h6.1v2"/>
<circle cx="304.2" cy="151" r=".43"/>
</g>
<circle cx="314.4" cy="151" r=".43" fill="#0dab76"/>
<g fill="none" stroke="#0dab76" stroke-width=".2">
<path d="M320.5 151h6.1v2"/>
<circle cx="314.4" cy="151" r=".43"/>
</g>
<circle cx="320.5" cy="151" r=".43" fill="#0dab76"/>
<g fill="none" stroke="#0dab76" stroke-width=".2">
<path d="M326.6 151h6.1v2"/>
<circle cx="320.5" cy="151" r=".43"/>
</g>
<circle cx="326.6" cy="151" r=".43" fill="#0dab76"/>
<g fill="none" stroke="#0dab76" stroke-width=".2">
<path d="M90.9 146.9v28.4h253.9v-30.4h-30.4v6.1M103.1 153h12.2M121.4 146.9v6.1"/>
<circle cx="326.6" cy="151" r=".43"/>
</g>
<circle cx="121.4" cy="153" r=".43" fill="#0dab76"/>
<g fill="none" stroke="#0dab76" stroke-width=".2">
<path d="M115.3 153h22.3"/>
<circle cx="121.4" cy="153" r=".43"/>
</g>
<circle cx="129.5" cy="153" r=".43" fill="#0dab76"/>
<g fill="none" stroke="#0dab76" stroke-width=".2">
<path d="M121.4 134.7v12.2h-30.5"/>
<circle cx="129.5" cy="153" r=".43"/>
</g>
<circle cx="121.4" cy="146.9" r=".43" fill="#0dab76"/>
<g fill="none" stroke="#0dab76" stroke-width=".2">
<path d="M344.8 144.9h75.2"/>
<circle cx="121.4" cy="146.9" r=".43"/>
</g>
<circle cx="344.8" cy="144.9" r=".43" fill="#0dab76"/>
<g fill="none" stroke="#0dab76" stroke-width=".2">
<path d="M338.8 114.4h-4.1v20.3h24.4"/>
<circle cx="344.8" cy="144.9" r=".43"/>
</g>
<circle cx="334.7" cy="114.4" r=".43" fill="#0dab76"/>
<g fill="none" stroke="#0dab76" stroke-width=".2">
<path d="M334.7 114.4h-20.3v30.5"/>
<circle cx="334.7" cy="114.4" r=".43"/>
</g>
<circle cx="314.4" cy="144.9" r=".43" fill="#0dab76"/>
<g fill="none" stroke="#0dab76" stroke-width=".2">
<path d="M64.5 83.9v18.3"/>
<circle cx="314.4" cy="144.9" r=".43"/>
</g>
<circle cx="64.5" cy="83.9" r=".43" fill="#0dab76"/>
<g fill="none" stroke="#0dab76" stroke-width=".2">
<path d="M180.3 49.4h-115.8v34.5M216.9 63.6h107.6v50.8M420 144.9v22.3"/>
<circle cx="64.5" cy="83.9" r=".43"/>
</g>
<circle cx="109.2" cy="153" r=".43" fill="#0dab76"/>
<circle cx="109.2" cy="153" r=".43" fill="none" stroke="#0dab76" stroke-width=".2"/>
<circle cx="115.3" cy="153" r=".43" fill="#0dab76"/>
<g fill="none" stroke="#0dab76" stroke-width=".2">
<path d="M168.1 43.3h12.2M367.2 124.5h10.2M371.3 124.5v2.1"/>
<circle cx="115.3" cy="153" r=".43"/>
</g>
<circle cx="371.3" cy="124.5" r=".43" fill="#0dab76"/>
<g fill="none" stroke="#0dab76" stroke-width=".2">
<path d="M168.1 45.3h12.2M367.2 134.7h10.2M371.3 132.7v2"/>
<circle cx="371.3" cy="124.5" r=".43"/>
</g>
<circle cx="371.3" cy="134.7" r=".43" fill="#0dab76"/>
<g fill="none" stroke="#0dab76" stroke-width=".2">
<path d="M9.7 4.7h14.2M9.7 6.7h14.2M25.9 57.5h10.2M25.9 51.4h10.2M168.1 63.6h12.2M168.1 65.7h12.2M168.1 81.9h12.2M151.8 108.3v6.1M151.8 110.3h8.2"/>
<circle cx="371.3" cy="134.7" r=".43"/>
</g>
<circle cx="151.8" cy="110.3" r=".43" fill="#0dab76"/>
<g fill="none" stroke="#0dab76" stroke-width=".2">
<path d="M168.1 83.9h12.2M174.2 108.3v6.1M174.2 110.3h10.2"/>
<circle cx="151.8" cy="110.3" r=".43"/>
</g>
<circle cx="174.2" cy="110.3" r=".43" fill="#0dab76"/>
<g fill="none" stroke="#0dab76" stroke-width=".2">
<path d="M9.7 8.8h14.2M25.9 63.6h10.2M25.9 69.7h10.2M25.9 75.8h10.2M168.1 67.7h12.2M168.1 69.7h12.2M168.1 71.8h12.2M279.9 77.9v2h-63M151.8 96.1v4.1"/>
<circle cx="174.2" cy="110.3" r=".43"/>
</g>
<circle cx="279.9" cy="79.9" r=".43" fill="#0dab76"/>
<g fill="none" stroke="#0dab76" stroke-width=".2">
<path d="M25.9 39.2h10.2M25.9 45.3h10.2M168.1 77.9h12.2M216.9 65.7h8.1M216.9 67.7h8.1M174.2 96.1v4.1M194.5 96.1v4.1M214.8 96.1v4.1M7.6 112.4h12.2M194.5 108.3v6.1M194.5 110.3h10.2M1.5 130.6v6.1"/>
<circle cx="279.9" cy="79.9" r=".43"/>
</g>
<circle cx="194.5" cy="110.3" r=".43" fill="#0dab76"/>
<g fill="none" stroke="#0dab76" stroke-width=".2">
<path d="M168.1 79.9h12.2M214.8 108.3v6.1M214.8 110.3h10.2"/>
<circle cx="194.5" cy="110.3" r=".43"/>
</g>
<circle cx="214.8" cy="110.3" r=".43" fill="#0dab76"/>
<g fill="none" stroke="#0dab76" stroke-width=".2">
<path d="M95 16.9v4.1M90.9 21h10.1v4M216.9 39.2h14.2"/>
<circle cx="214.8" cy="110.3" r=".43"/>
</g>
<circle cx="94.9" cy="21" r=".43" fill="#0dab76"/>
<g fill="none" stroke="#0dab76" stroke-width=".2">
<path d="M101 21h12.2"/>
<circle cx="94.9" cy="21" r=".43"/>
</g>
<circle cx="101" cy="21" r=".43" fill="#0dab76"/>
<g fill="none" stroke="#0dab76" stroke-width=".2">
<path d="M113.2 14.9v6.1h2.1"/>
<circle cx="101" cy="21" r=".43"/>
</g>
<circle cx="113.2" cy="21" r=".43" fill="#0dab76"/>
<g fill="none" stroke="#0dab76" stroke-width=".2">
<path d="M123.4 21h269.2v60.9M135.6 21v26.4h-1M216.9 41.3h14.2"/>
<circle cx="113.2" cy="21" r=".43"/>
</g>
<circle cx="135.6" cy="21" r=".43" fill="#0dab76"/>
<g fill="none" stroke="#0dab76" stroke-width=".2">
<path d="M127.5 14.9v6.1"/>
<circle cx="135.6" cy="21" r=".43"/>
</g>
<circle cx="127.5" cy="21" r=".43" fill="#0dab76"/>
<g fill="none" stroke="#0dab76" stroke-width=".2">
<path d="M9.7 10.8h14.2M9.7 12.8h14.2M216.9 75.8h4M216.9 61.6h8.1M25.9 81.9h10.2M151.8 136.7h14.3M166.1 134.7v8.1"/>
<circle cx="127.5" cy="21" r=".43"/>
</g>
<circle cx="166.1" cy="136.7" r=".43" fill="#0dab76"/>
<g fill="none" stroke="#0dab76" stroke-width=".2">
<path d="M170.1 47.4h10.2M151.8 136.7v8.2M253.4 130.6v10.2M253.4 136.7h14.3v6.1"/>
<circle cx="166.1" cy="136.7" r=".43"/>
</g>
<text font-size="3.6" x="0" y="278.4">9/29/2019 2:48 PM f=0.80 C:\Users\jongb\Documents\GitHub\Hybrid-Power-Optimization\Albert's Files\Power Subsystem PCB\power_subsystem (new)\ltc3886circuit_rev1.sch (Sheet: 1/1)</text>
<g font-size="2.8" fill="#808080">
<text x="127.8" y="51.4">Q1</text>
<text x="385.8" y="86">Q4</text>
<text x="127.8" y="92.1">Q2</text>
<text x="387.8" y="124.5">Q3</text>
</g>
<g font-size="2.3" fill="#808080">
<text x="192.8" y="42.1">&gt;LTC3886</text>
<text x="194.3" y="44.2">LTC3886</text>
</g>
<g font-size="2" fill="#808080">
<text x="2.5" y="2.1">PMBUS_INTERFACE</text>
<text x="19.8" y="4.7">SCL</text>
<text x="19.8" y="6.7">SDA</text>
<text x="19.8" y="8.8">~ALERT</text>
<text x="19.8" y="10.8">RUN0</text>
<text x="108.4" y="8.5">C3</text>
<text x="19.8" y="12.8">RUN1</text>
<text x="63.6" y="17.5">WIREPAD4,16O1,6</text>
<text x="63.6" y="15.4">PAD1</text>
<text x="93.8" y="15.9" transform="rotate(-90 93.8 15.9)">R8</text>
<text x="97.6" y="15.9" transform="rotate(-90 97.6 15.9)">2</text>
<text x="108.4" y="12.5">10u</text>
<text x="115.3" y="16.9" transform="rotate(-90 115.3 16.9)">I_IN+</text>
<text x="129.5" y="16.9" transform="rotate(-90 129.5 16.9)">I_IN-</text>
<text x="83.8" y="23.6">5m</text>
<text x="83.8" y="19.8">R13</text>
<text x="105.6" y="19.4">GND</text>
<text x="116.3" y="23.6">5m</text>
<text x="116.3" y="19.8">R12</text>
<text x="102.3" y="26.8">C1</text>
<text x="187.5" y="25.9">GND</text>
<text x="194.5" y="29.1" transform="rotate(-90 194.5 29.1)">BOOST0</text>
<text x="200.6" y="27.1" transform="rotate(-90 200.6 27.1)">BG0</text>
<text x="102.3" y="30.8">22uF</text>
<text x="20.8" y="38.1">R23</text>
<text x="22.9" y="41.9">10k</text>
<text x="30" y="39.2">PGOOD0</text>
<text x="99.5" y="37.7">GND</text>
<text x="164" y="37.2">SW0</text>
<text x="170.1" y="39.2">TG0</text>
<text x="227" y="39.2">I_IN+</text>
<text x="227" y="41.3">I_IN-</text>
<text x="20.8" y="44.2">R24</text>
<text x="22.9" y="48">10k</text>
<text x="30" y="45.3">PGOOD1</text>
<text x="147" y="47.1">C15</text>
<text x="168.1" y="43.3">ISENSE0+</text>
<text x="168.1" y="45.3">ISENSE0-</text>
<text x="172.2" y="47.4">TSNS0</text>
<text x="20.8" y="50.2">R25</text>
<text x="32" y="51.4">SDA</text>
<text x="139.7" y="51.4">TG1</text>
<text x="154.8" y="50.1" transform="rotate(-90 154.8 50.1)">D1</text>
<text x="168.1" y="53.5">ISENSE1+</text>
<text x="168.1" y="51.4">VSENSE0-</text>
<text x="168.1" y="49.4">VSENSE0+</text>
<text x="218.9" y="49.4">BG1</text>
<text x="220.9" y="53.5">BOOST1</text>
<text x="276.9" y="50.3">GND</text>
<text x="1.5" y="57.5">VDD33</text>
<text x="20.8" y="56.3">R26</text>
<text x="22.9" y="54.1">10k</text>
<text x="32" y="57.5">SCL</text>
<text x="144.2" y="58">GND</text>
<text x="168.1" y="55.5">ISENSE1-</text>
<text x="170.1" y="59.6">ITH0</text>
<text x="170.1" y="57.5">ITHR0</text>
<text x="220.9" y="55.5">SW1</text>
<text x="220.9" y="57.5">TG1</text>
<text x="20.8" y="62.4">R27</text>
<text x="22.9" y="60.2">10k</text>
<text x="30" y="63.6">~ALERT</text>
<text x="168.1" y="63.6">SCL</text>
<text x="168.1" y="65.7">SDA</text>
<text x="172.2" y="61.6">SYNC</text>
<text x="218.9" y="63.6">VSENSE0+</text>
<text x="218.9" y="65.7">PGOOD0</text>
<text x="218.9" y="61.6">TSNS1</text>
<text x="231.1" y="63.6" transform="rotate(-90 231.1 63.6)">SYNC</text>
<text x="278.6" y="62.6" transform="rotate(-90 278.6 62.6)">R10</text>
<text x="20.8" y="68.5">R28</text>
<text x="22.9" y="66.3">10k</text>
<text x="30" y="69.7">~FAULT0</text>
<text x="143.4" y="66.5" transform="rotate(-90 143.4 66.5)">C5</text>
<text x="155.9" y="67.7">BOOST1</text>
<text x="168.1" y="67.7">~ALERT</text>
<text x="168.1" y="69.7">~FAULT0</text>
<text x="168.1" y="71.8">~FAULT1</text>
<text x="218.9" y="67.7">PGOOD1</text>
<text x="220.9" y="71.8">ITH0</text>
<text x="220.9" y="69.7">ITHR0</text>
<text x="229.9" y="70.7" transform="rotate(-90 229.9 70.7)">R4</text>
<text x="20.8" y="74.6">R29</text>
<text x="22.9" y="72.3">10k</text>
<text x="30" y="75.8">~FAULT1</text>
<text x="166.6" y="74.4">R5</text>
<text x="166.6" y="76.4">R3</text>
<text x="168.1" y="77.8">ASEL0</text>
<text x="212.8" y="75.8">SHARE_CLK</text>
<text x="216.9" y="73.8">VDD33</text>
<text x="278.6" y="76.8" transform="rotate(-90 278.6 76.8)">R11</text>
<text x="20.8" y="80.7">R34</text>
<text x="22.9" y="78.4">10k</text>
<text x="30" y="81.9">SHARE_CLK</text>
<text x="81.7" y="82.7">R14</text>
<text x="110.2" y="81.9" transform="rotate(-90 110.2 81.9)">L2</text>
<text x="120.4" y="81.9" transform="rotate(-90 120.4 81.9)">SER2915H-682KL</text>
<text x="127.5" y="81.9">SW1</text>
<text x="166.1" y="81.9">V_OUT0_CFG</text>
<text x="166.1" y="83.9">V_OUT1_CFG</text>
<text x="168.1" y="79.9">ASEL1</text>
<text x="216.9" y="79.9">VDD25</text>
<text x="217" y="82.8">GND</text>
<text x="217" y="78.8">GND</text>
<text x="281" y="81.6">C19</text>
<text x="405" y="81.6">C9</text>
<text x="22.9" y="84.5">10k</text>
<text x="81.7" y="86.6">2m</text>
<text x="232.3" y="89.7">C18</text>
<text x="397.7" y="88">TG0</text>
<text x="412.8" y="84.6" transform="rotate(-90 412.8 84.6)">D2</text>
<text x="102.5" y="92.7">R15</text>
<text x="117.3" y="94.1">ISENSE1+</text>
<text x="141.7" y="92.1">BG1</text>
<text x="278.3" y="94.6">GND</text>
<text x="402.2" y="92.6">GND</text>
<text x="66.5" y="100.2" transform="rotate(-90 66.5 100.2)">VSENSE0+</text>
<text x="101.9" y="96.9">30</text>
<text x="114.5" y="97.8">C17</text>
<text x="153.9" y="98.1">VDD25</text>
<text x="176.2" y="98.1">VDD25</text>
<text x="196.5" y="98.1">VDD25</text>
<text x="216.9" y="98.1">VDD25</text>
<text x="401.4" y="101" transform="rotate(-90 401.4 101)">C4</text>
<text x=".5" y="107.7">SV1</text>
<text x="101.9" y="103">30</text>
<text x="102.5" y="106.9">R16</text>
<text x="117.3" y="104.2">ISENSE1-</text>
<text x="154.5" y="106.8" transform="rotate(-90 154.5 106.8)">R20</text>
<text x="176.8" y="106.8" transform="rotate(-90 176.8 106.8)">R22</text>
<text x="197.1" y="106.8" transform="rotate(-90 197.1 106.8)">R31</text>
<text x="217.5" y="106.8" transform="rotate(-90 217.5 106.8)">R33</text>
<text x="229.6" y="102.7">GND</text>
<text x="324.5" y="104.2" transform="rotate(-90 324.5 104.2)">VSENSE0+</text>
<text x="413.9" y="102.2">BOOST0</text>
<text x="13.7" y="110.3">VDD33</text>
<text x="13.7" y="112.4">VDD25</text>
<text x="132" y="112.9">GND</text>
<text x="150.7" y="108.4" transform="rotate(-90 150.7 108.4)">10k</text>
<text x="155.9" y="110.3">V_OUT0_CFG</text>
<text x="173" y="108.4" transform="rotate(-90 173 108.4)">10k</text>
<text x="176.2" y="110.3">V_OUT1_CFG</text>
<text x="193.3" y="108.4" transform="rotate(-90 193.3 108.4)">10k</text>
<text x="196.6" y="110.3">ASEL0</text>
<text x="213.6" y="108.4" transform="rotate(-90 213.6 108.4)">10k</text>
<text x="216.9" y="110.3">ASEL1</text>
<text x="343.3" y="113.2">R1</text>
<text x="368.2" y="112.4" transform="rotate(-90 368.2 112.4)">L1</text>
<text x="378.4" y="112.4" transform="rotate(-90 378.4 112.4)">SER2915H-682KL</text>
<text x="385.5" y="112.4">SW0</text>
<text x="13.7" y="114.4">GND</text>
<text x="343.2" y="117.1">2m</text>
<text x="150.7" y="124.3" transform="rotate(-90 150.7 124.3)">23.2k</text>
<text x="154.5" y="121.1" transform="rotate(-90 154.5 121.1)">R19</text>
<text x="173" y="124.3" transform="rotate(-90 173 124.3)">23.2k</text>
<text x="176.8" y="121.1" transform="rotate(-90 176.8 121.1)">R21</text>
<text x="193.3" y="124.3" transform="rotate(-90 193.3 124.3)">23.2k</text>
<text x="197.1" y="121.1" transform="rotate(-90 197.1 121.1)">R30</text>
<text x="213.6" y="124.3" transform="rotate(-90 213.6 124.3)">23.2k</text>
<text x="217.5" y="121.1" transform="rotate(-90 217.5 121.1)">R32</text>
<text x="361.6" y="123.1">R7</text>
<text x="375.3" y="124.5">ISENSE0+</text>
<text x="401.7" y="124.5">BG0</text>
<text x=".5" y="126.3">LSP1</text>
<text x="150.3" y="127.1">GND</text>
<text x="172.7" y="127.1">GND</text>
<text x="193" y="127.1">GND</text>
<text x="213.3" y="127.1">GND</text>
<text x="361.9" y="127.4">30</text>
<text x="372.5" y="128.3">1000p</text>
<text x="372.5" y="126.3">C10</text>
<text x="3.6" y="136.7" transform="rotate(-90 3.6 136.7)">VDD25</text>
<text x="188.4" y="132.7" transform="rotate(-90 188.4 132.7)">ITH0</text>
<text x="225" y="132.7">ITHR0</text>
<text x="253.4" y="136.7" transform="rotate(-90 253.4 136.7)">TSNS0</text>
<text x="359.9" y="133.5">30</text>
<text x="361.6" y="137.3">R9</text>
<text x="375.3" y="136.7">ISENSE0-</text>
<text x="141.7" y="142.8">Q6</text>
<text x="166.1" y="138.8" transform="rotate(-90 166.1 138.8)">TSNS1</text>
<text x="194.4" y="140.2">ITH0</text>
<text x="214.8" y="138.8">ITHR0</text>
<text x="270.9" y="142.8">2N2907</text>
<text x="275.2" y="140.8">Q5</text>
<text x="392.1" y="139.3">GND</text>
<text x="141.7" y="144.9">2N2907</text>
<text x="159.2" y="146.6">C</text>
<text x="167.3" y="148.6">10n</text>
<text x="181.5" y="148.6">CTH</text>
<text x="228.3" y="148.6">CTHR</text>
<text x="246.5" y="144.6">C2</text>
<text x="254.6" y="146.6">10n</text>
<text x="277.8" y="148.9" transform="rotate(-90 277.8 148.9)">VSENSE0-</text>
<text x="130.3" y="154.5">C8_1</text>
<text x="138.4" y="154.5">C8_2</text>
<text x="189.7" y="150.7">220p</text>
<text x="226.2" y="150.7">6800p</text>
<text x="296.9" y="154.5">C6_1</text>
<text x="305.1" y="154.5">C6_2</text>
<text x="100.2" y="158.8">C7_4 C7_3 C7_2 C7_1</text>
<text x="311.5" y="158.8">C2_1 C2_2 C2_3 C2_4</text>
<text x="136.1" y="169.8">GND</text>
<text x="205.2" y="169.8">GND</text>
<text x="294.6" y="171.8">GND</text>
<text x="414.5" y="176.2" transform="rotate(-90 414.5 176.2)">PAD2</text>
<text x="416.6" y="176.2" transform="rotate(-90 416.6 176.2)">WIREPAD4,16O1,6</text>
</g>
<g font-size="1.7" fill="#808080">
<text x="7.5" y="4.4">5</text>
<text x="7.5" y="10.5">2</text>
<text x="7.5" y="8.5">3</text>
<text x="7.5" y="6.5">4</text>
<text x="7.5" y="12.6">1</text>
<text x="190.2" y="31.3" transform="rotate(-90 190.2 31.3)">53</text>
<text x="194.2" y="31.3" transform="rotate(-90 194.2 31.3)">52</text>
<text x="202.4" y="31.3" transform="rotate(-90 202.4 31.3)">50</text>
<text x="181.6" y="36.9">1</text>
<text x="181.6" y="38.9">2</text>
<text x="186.2" y="37.8">SW0</text>
<text x="186.2" y="39.8">TG0</text>
<text x="191.1" y="38.8" transform="rotate(-90 191.1 38.8)">GND</text>
<text x="195.2" y="41.9" transform="rotate(-90 195.2 41.9)">BOOST0</text>
<text x="203.3" y="38.4" transform="rotate(-90 203.3 38.4)">BG0</text>
<text x="207" y="39.9">I_IN+</text>
<text x="207.2" y="37.8">V_IN</text>
<text x="207.4" y="41.9">I_IN-</text>
<text x="214.7" y="41">46</text>
<text x="214.7" y="38.9">47</text>
<text x="214.7" y="36.9">48</text>
<text x="181.6" y="43">4</text>
<text x="181.6" y="45">5</text>
<text x="181.6" y="47.1">6</text>
<text x="186.2" y="43.9">ISENSE0+</text>
<text x="186.2" y="45.9">ISENSE0-</text>
<text x="186.2" y="48">TSNS0</text>
<text x="203.7" y="46">INTV_CC</text>
<text x="214.7" y="47.1">43</text>
<text x="214.7" y="45">44</text>
<text x="133.2" y="53.6" transform="rotate(-90 133.2 53.6)">3</text>
<text x="134.2" y="53.6" transform="rotate(-90 134.2 53.6)">2</text>
<text x="134.8" y="52">4</text>
<text x="135.2" y="53.6" transform="rotate(-90 135.2 53.6)">1 5</text>
<text x="181.6" y="49.1">7</text>
<text x="181.6" y="51.1">8</text>
<text x="181.6" y="53.2">9</text>
<text x="186.2" y="50">VSENSE0+</text>
<text x="186.2" y="52">VSENSE0-</text>
<text x="203.1" y="48">EXTV_CC</text>
<text x="207.6" y="50">BG1</text>
<text x="214.7" y="53.2">40</text>
<text x="214.7" y="49.1">42</text>
<text x="180.6" y="55.2">10</text>
<text x="180.6" y="59.3">12</text>
<text x="180.8" y="57.2">11</text>
<text x="186.2" y="54.1">ISENSE1+</text>
<text x="186.2" y="56.1">ISENSE1-</text>
<text x="186.2" y="58.1">I_THR0</text>
<text x="204.1" y="54.1">BOOST1</text>
<text x="207.2" y="56.1">SW1</text>
<text x="207.7" y="58.1">TG1</text>
<text x="214.7" y="57.2">38</text>
<text x="214.7" y="55.2">39</text>
<text x="180.6" y="61.3">13</text>
<text x="180.6" y="63.3">14</text>
<text x="180.6" y="65.4">15</text>
<text x="186.2" y="60.2">I_TH0</text>
<text x="186.2" y="62.2">SYNC</text>
<text x="186.2" y="64.2">SCL</text>
<text x="202.1" y="64.2">VSENSE1+</text>
<text x="205.5" y="62.2">TSNS1</text>
<text x="214.7" y="65.4">34</text>
<text x="214.7" y="63.3">35</text>
<text x="214.7" y="61.3">36</text>
<text x="180.6" y="67.4">16</text>
<text x="180.6" y="69.4">17</text>
<text x="180.6" y="71.5">18</text>
<text x="186.2" y="66.3">SDA</text>
<text x="186.2" y="68.3">~ALERT</text>
<text x="186.2" y="70.3">~FAULT0</text>
<text x="203.7" y="68.3">PGOOD1</text>
<text x="203.7" y="66.3">PGOOD0</text>
<text x="205.2" y="70.3">I_THR1</text>
<text x="214.7" y="71.5">31</text>
<text x="214.7" y="69.4">32</text>
<text x="214.7" y="67.4">33</text>
<text x="180.6" y="73.5">19</text>
<text x="180.6" y="75.5">20</text>
<text x="180.6" y="77.6">21</text>
<text x="186.2" y="72.3">~FAULT1</text>
<text x="186.2" y="74.4">RUN0</text>
<text x="186.2" y="76.4">RUN1</text>
<text x="200.8" y="76.4">SHARE_CLK</text>
<text x="205.5" y="74.4">VDD33</text>
<text x="206.4" y="72.3">I_TH1</text>
<text x="214.7" y="77.6">28</text>
<text x="214.7" y="75.5">29</text>
<text x="214.7" y="73.5">30</text>
<text x="180.6" y="79.6">22</text>
<text x="180.6" y="81.6">23</text>
<text x="180.6" y="83.6">24</text>
<text x="186.2" y="78.4">ASEL0</text>
<text x="186.2" y="80.5">ASEL1</text>
<text x="186.2" y="82.5">V_OUT0_CFG</text>
<text x="201.8" y="82.5">PHAS_CFG</text>
<text x="205.5" y="80.5">VDD25</text>
<text x="208.1" y="78.4">WP</text>
<text x="214.7" y="83.6">25</text>
<text x="214.7" y="81.6">26</text>
<text x="214.7" y="79.6">27</text>
<text x="186.2" y="84.5">V_OUT1_CFG</text>
<text x="201.8" y="84.5">FREQ_CFG</text>
<text x="391.2" y="88.1" transform="rotate(-90 391.2 88.1)">3</text>
<text x="392.2" y="88.1" transform="rotate(-90 392.2 88.1)">2</text>
<text x="392.8" y="86.6">4</text>
<text x="393.2" y="86.7" transform="rotate(-90 393.2 86.7)">5</text>
<text x="393.2" y="88.1" transform="rotate(-90 393.2 88.1)">1</text>
<text x="133.2" y="94.2" transform="rotate(-90 133.2 94.2)">3</text>
<text x="134.2" y="94.2" transform="rotate(-90 134.2 94.2)">2</text>
<text x="134.8" y="92.7">4</text>
<text x="135.2" y="94.2" transform="rotate(-90 135.2 94.2)">1 5</text>
<text x="5.4" y="112.1">2</text>
<text x="5.4" y="110.1">3</text>
<text x="5.4" y="114.1">1</text>
<text x="394.9" y="125.2">4</text>
<text x="395.2" y="125.3" transform="rotate(-90 395.2 125.3)">5</text>
<text x="393.2" y="126.7" transform="rotate(-90 393.2 126.7)">3</text>
<text x="394.2" y="126.7" transform="rotate(-90 394.2 126.7)">2</text>
<text x="395.3" y="126.7" transform="rotate(-90 395.3 126.7)">1</text>
</g>
</svg>
